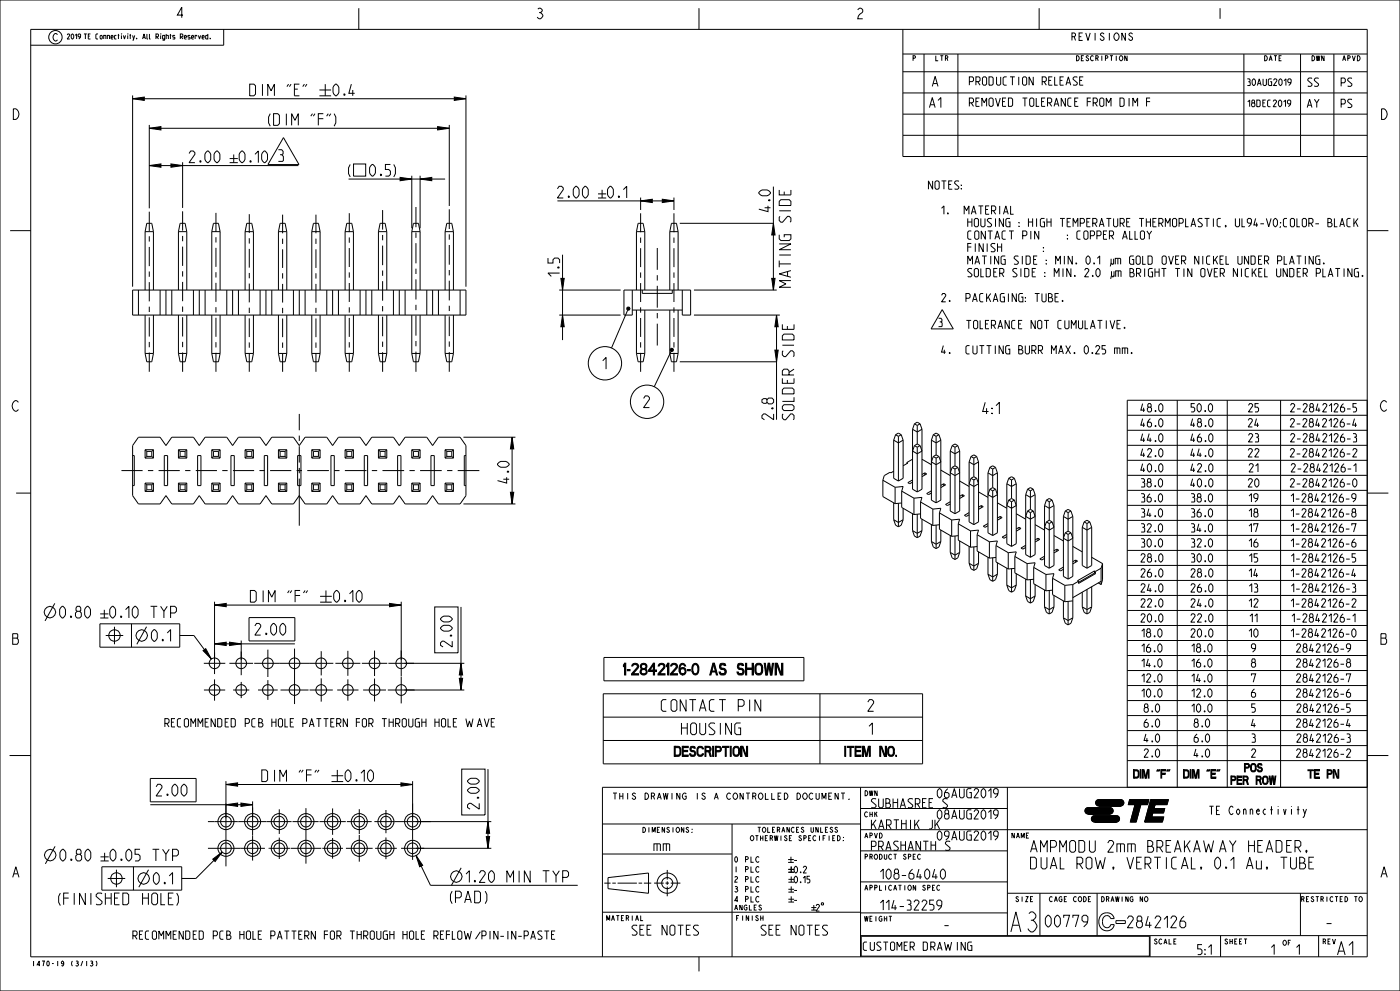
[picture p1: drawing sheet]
<svg xmlns="http://www.w3.org/2000/svg" width="420mm" height="297mm" viewBox="0 0 420 297" stroke-linecap="round" stroke-linejoin="round" font-family="sans-serif">
<g fill="none" stroke="#000" stroke-width=".3">
<path d="M0 0h420v297h-420zM9.2 8.8h401v278h-401zM67.1 8.8v4.8h-57.9M107.6 2.5v6.3M209.7 2.5v6.3M270.9 8.8v38.1h139.3M270.9 16.2h139.3M277.2 16.2v30.7M287.4 16.2v30.7M311.7 2.5v6.3M373.2 16.2v30.7M390.2 16.2v30.7"/>
<path d="M400.2 16.2v30.7M270.9 34.2h139.3M270.9 21.5h139.3M270.9 27.9h139.3M270.9 40.6h139.3M3 69.1h6.2M410.2 69.1h6.3M4.8 147.8h4.4M410.2 147.8h6.3M2.9 226.4h6.3M258.2 236v50.8M302.2 236v44.4"/>
<path d="M329 239.9l.6-.3h6.6a.95 .95 0 0 1 .9 .9 .95 .95 0 0 1-.8 1h-6.7a.95 .95 0 0 1-.8-.5 .95 .95 0 0 1 .2-1.1zM338.9 239.6h5.8l-.4 1.5h-2.1l-1.4 5.3h-1.7l1.4-5.3h-2zM345.2 239.6h5.3l-.4 1.5h-3.6l-3.1 5.3zM345.2 239.6h5.3l-.4 1.5h-3.6l-.3 1.2h3.2l-.3 1.3h-3.3l-.3 1.3h3.6l-.4 1.5h-5.3zM410.2 236h-229.5v50.8M410.2 226.4h6.3M180.7 255.9h38.9M180.8 246.9h77.4M219.6 246.9v39.9M236.4 257.6h1.7M236.4 258.5h1.7M237.3 256.8v1.7"/>
<path d="M237.4 259.7v1.7M258.2 242.3h44M258.2 255h44M258.2 248.7h152M325.8 242.3l.6-.3h6.6a.95 .95 0 0 1 .9 .9 .95 .95 0 0 1-.8 1l-6.7 .1a.95 .95 0 0 1-.8-.6 .95 .95 0 0 1 .2-1.1zM326.4 244l6.7-.1zM327.7 244.7l.7-.2h6.5a.95 .95 0 0 1 1 .8 .95 .95 0 0 1-.9 1l-6.6 .1a.95 .95 0 0 1-.9-.6 .95 .95 0 0 1 .2-1.1zM328.4 246.4l6.6-.1zM329.6 241.5h6.7zM333.1 243.9l-6.7 .1a.95 .95 0 0 1-.9-1 .95 .95 0 0 1 .9-1h6.6a.95 .95 0 0 1 .9 1 .95 .95 0 0 1-.9 1M335 246.4h-6.6a.95 .95 0 0 1-1-1 .95 .95 0 0 1 1-.9h6.5a.95 .95 0 0 1 1 .9 .95 .95 0 0 1-1 1M336.3 241.5h-6.7a.95 .95 0 0 1-.9-.9 .95 .95 0 0 1 .9-1h6.6a.95 .95 0 0 1 .9 1 .95 .95 0 0 1-.9 .9"/>
<path d="M345.8 243.6l-.3 1.3h3.6l-.4 1.5h-5.3zM346.5 241.1l-.3 1.2h3.2l-.3 1.3h-3.3l-2.4 2.8zM388.5 253.9h1.2l.5-.5v-1l-.5-.5h-1.2v3.5M389.2 253.9l1 1.5M391.9 254.8l.2 .3-.3 .1zM392.1 255.1l-.3 .6M180.7 273.4h77.5M181.3 264.7h1.9M182.4 263l12.2-1.4v6.1l-12.2-1.4zM183.7 264.7h1.1M185.3 264.7h5.8M191.6 264.7h1"/>
<path d="M193.2 264.7h2.2M196.2 264.7h2.9M199.6 264.7h1.1M200.2 260.7v2.9M200.2 264.1v1.1M200.2 265.7v2.9M201.2 264.7h2.9M236.5 260.6h1.7M236.5 269.5h1.7M236.5 266.5h1.7M236.5 263.5h1.7M236.5 261.4h1.7"/>
<path d="M236.5 270.3h1.7M236.5 267.4h1.7M236.5 264.4h1.7M237.4 262.7v1.7M237.4 265.7v1.7M237.4 268.6v1.7M243.4 272h1.5M243.4 272.8h1.5M244.1 271.2v1.6M244.8 271.5l.3-.4h.4l.3 .2-1 1.8h1M246.4 270.7l.5-.1 .2 .5-.5 .1zM258.2 273.6h44"/>
<path d="M258.2 264.3h44M302.2 267.7h108M312 267.7v12.7M329.1 267.7v12.7M330.4 274.2l.9-.5 1.1-.1 .8 .2 .7 .7 .4 .8h-1.1l-.5-.7-.7-.2-.9 .4-.3 .9 .1 1.4 .7 .8h1l.6-.8h1.1l-.3 .9-.7 .6-.8 .3h-.9l-.8-.3-.7-.6-.4-1v-1l.2-1.1zM337.6 275.9h-2.8v.9h2.8M390.1 267.7v12.7M209.7 286.8v4.3M258.2 280.4h152M258.4 280.6h86.4v6h-86.4zM291.6 282.3h-.9l-.4 .4v1.8l.4 .3h.9v-1.4h-.6M345 280.4v6.4"/>
<path d="M366.2 280.4v6.4M395.6 280.4v6.4"/>
<circle cx="16.6" cy="11.2" r="2.01"/>
<circle cx="200.2" cy="264.7" r="3"/>
<circle cx="200.2" cy="264.7" r="1.66"/>
</g>
<path d="M329 239.9l.6-.3h6.6a.95 .95 0 0 1 .9 .9 .95 .95 0 0 1-.8 1h-6.7a.95 .95 0 0 1-.8-.5 .95 .95 0 0 1 .2-1.1zM345.2 239.6h5.3l-.4 1.5h-3.6l-3.1 5.3zM325.8 242.3l.6-.3h6.6a.95 .95 0 0 1 .9 .9 .95 .95 0 0 1-.8 1l-6.7 .1a.95 .95 0 0 1-.8-.6 .95 .95 0 0 1 .2-1.1zM327.7 244.7l.7-.2h6.5a.95 .95 0 0 1 1 .8 .95 .95 0 0 1-.9 1l-6.6 .1a.95 .95 0 0 1-.9-.6 .95 .95 0 0 1 .2-1.1zM338.9 239.6h5.8l-.4 1.5h-2.1l-1.4 5.3h-1.7l1.4-5.3h-2zM345.8 243.6l-.3 1.3h3.6l-.4 1.5h-5.3zM346.5 241.1l-.3 1.2h3.2l-.3 1.3h-3.3l-2.4 2.8z" fill="#000"/>
<!-- layer: ANNOTATION -->
<g fill="none" stroke="#000" stroke-width=".3">
<path d="M75.1 177h1.3l.5 .5v2.5l-.5 .5h-1.3zM78.9 177v3.5M86.8 177l-.5 .7M87.5 177l-.5 .7M88.5 178.5h1.5M90 177h-1.5v3.5M91.5 177l-.5 .7M92.3 177l-.5 .7M96 178.7h3.5M97.8 177v3.5M100.9 177l.7 .5 .3 .5v1.5l-.8 1h-.2l-.8-1v-1.5zM103.4 179.9l.3 .1-.1 .3-.2-.2z"/>
<path d="M104.9 178l1-1v3.5M107.1 177.5l.8-.5 .7 1v1.5l-.7 1-.8-.5-.2-.5v-1.5zM16.4 180.8l-2.9 5.3M30 187h23.9v7h-23.9zM30.1 184h2.4M30.1 185.2h2.4M31.3 182.8v2.4M31.7 190.5h5.3M34.3 187.8v5.3M39.4 187v7M44 187.8l-2.9 5.3M45.7 189.2l.7-.5 .8 1v1.5l-.8 1-.7-.5-.3-.5v-1.5z"/>
<path d="M48.8 191.6l.2 .2-.1 .2-.2-.1zM50.2 189.7l1-1v3.5M53.9 190.5h4.3l5.2 7M60.9 195l.8-.6 1.7 3.1zM64.4 181.3l3.5-.5v1zM64.4 193l3.5-.5v1zM64.4 180.3v17.5M64.4 193h24.1M64.4 181.3h56M68.9 192.5l3.5 .5-3.5 .5zM72.4 192v5.8M74.7 185.1h13.8v7h-13.8z"/>
<path d="M80.5 180.5v-3.5l1 2 1-2v3.5M96 180.5h3.5M116.9 180.8l3.5 .5-3.5 .5zM120.4 180.3v17.5M121.4 198.8h17.9M130.4 181.9h7v13.7h-7zM138.3 198.8l.5 3.5h-1zM138.3 181.9v24.9M121.4 206.8h17.9M137.8 203.3h1l-.5 3.5zM45.1 233.3h13.7v7h-13.7zM67.8 235.1l3.5-.5v1z"/>
<path d="M67.8 234.1v11.1M67.8 235.1h56M78.5 230.7h1.3l.5 .5v2.5l-.5 .5h-1.3zM82.4 230.7v3.5M83.9 234.2v-3.5l1 2 1-2v3.5M90.2 230.7l-.5 .8M90.9 230.7l-.5 .8M91.9 232.2h1.5M93.4 230.7h-1.5v3.5M94.9 230.7l-.5 .8M95.7 230.7l-.5 .8M99.4 232.5h3.5"/>
<path d="M99.4 234.2h3.5M101.2 230.7v3.5M103.8 231.2l.7-.5 .8 1v1.5l-.8 1-.7-.5-.3-.5v-1.5zM106.9 233.7l.2 .1-.1 .3-.2-.2zM108.3 231.7l1-1v3.5M110.5 231.2l.8-.5 .7 1v1.5l-.7 1h-.3l-.7-1v-1.5zM120.3 234.6l3.5 .5-3.5 .5zM123.8 234.1v11.1M138.5 230.5h7v13.7h-7zM146.4 230.5v23.7M16.5 253.7l-2.9 5.2M30.2 256.8h2.4"/>
<path d="M30.2 258h2.4M30.6 259.8h23.9v7h-23.9zM31.4 255.6v2.4M40 259.8v7M45.1 241.2h30.7M63.8 257.5l2.9-2.1-2.2 2.8zM66.7 255.4l-7.9 7.9h-4.3M67.8 241.2l3.5-.5v1zM72.3 240.7l3.5 .5-3.5 .5zM75.8 240.2v5M124.8 254.2h22.6M124.8 246.2h22.6"/>
<path d="M145.9 250.7h1l-.5 3.5zM146.4 246.2l.5 3.5h-1zM32.3 263.3h5.3M34.9 260.7v5.2M44.6 260.7l-3 5.2M46.3 262l.7-.5 .8 1v1.5l-.8 1-.7-.5-.3-.5v-1.5zM49.3 264.4l.3 .2-.1 .3-.2-.2zM50.8 262.5l1-1v3.5"/>
<circle cx="14.9" cy="183.5" r="1.72"/>
<circle cx="34.3" cy="190.4" r="1.74"/>
<circle cx="42.5" cy="190.5" r="1.72"/>
<circle cx="15" cy="256.3" r="1.72"/>
<circle cx="34.9" cy="263.2" r="1.74"/>
<circle cx="43.1" cy="263.3" r="1.72"/>
</g>
<g fill="#000">
<path d="M60.9 195l.8-.6 1.7 3.1zM64.4 181.3l3.5-.5v1zM64.4 193l3.5-.5v1zM68.9 192.5l3.5 .5-3.5 .5zM116.9 180.8l3.5 .5-3.5 .5zM138.3 198.8l.5 3.5h-1zM137.8 203.3h1l-.5 3.5zM67.8 235.1l3.5-.5v1zM120.3 234.6l3.5 .5-3.5 .5zM63.8 257.5l2.9-2.1-2.2 2.8zM67.8 241.2l3.5-.5v1zM72.3 240.7l3.5 .5-3.5 .5z"/>
<path d="M146.4 246.2l.5 3.5h-1zM145.9 250.7h1l-.5 3.5z"/>
</g>
<!-- layer: DIM_DRIVEN -->
<g fill="none" stroke="#000" stroke-width=".3">
<path d="M39.8 29.6l3.5-.5v1zM39.8 28.6v57.3M39.8 29.6h100M44.8 38.4l3.5-.5v1zM44.8 37.4v25M44.8 38.4h90M74.9 25.2h1.3l.5 .5v2.5l-.5 .5h-1.3zM78.7 25.2v3.5M80.3 28.7v-3.5l1 2 1-2v3.5M86.6 25.2l-.5 .8M87.3 25.2l-.5 .8M88.3 26.7h1"/>
<path d="M89.8 25.2h-1.5v3.5h1.5M91.3 25.2l-.5 .8M92.1 25.2l-.5 .8M95.8 28.7h3.5M95.8 27h3.5M97.6 25.2v3.5M100.2 25.7l.7-.5 .8 1v1.5l-.8 1h-.2l-.8-1v-1.5zM103.2 28.1l.3 .2-.1 .2-.2-.1zM105.4 25.2l-.7 2.8h1.7M105.8 27v1.7M131.3 37.9l3.5 .5-3.5 .5zM134.8 37.4v24.3"/>
<path d="M136.3 29.1l3.5 .5-3.5 .5zM139.8 28.6v57.3M44.8 49.6l3.5-.5v1zM44.8 49.6h44.7M51.3 49.1l3.5 .5-3.5 .5zM54.8 48.6v13.7M68.9 47.5h2.4M68.9 48.7h2.4M70.1 46.3v2.4M104.6 53.7h28.9M105.1 49.3l-.5 1v1.7l.5 1M106.1 49.1h3.6v3.7h-3.6z"/>
<path d="M120 53.2l3.5 .5-3.5 .5zM123.5 52.7v15.7M126 53.7l3.5-.5v1zM126 52.7v15.7M179.4 58.1h2.5M179.4 59.3h2.5M180.6 56.9v2.4M192.2 59.2v3.7M198.7 59.7l3.5 .5-3.5 .5zM202.2 59.2v3.7M232 55.9v31M167.2 60.2h35"/>
<path d="M168.8 76.3v25.6M192.2 60.2l3.5-.5v1zM203.9 66.9h28.1M232 66.9l.5 3.5h-1zM167.8 94.4h18.4M167.8 86.9h18.4M168.3 83.4h1l-.5 3.5zM168.8 94.4l.5 3.5h-1zM208.2 94.4h25.8M208.2 86.9h24.8M231.5 83.4h1l-.5 3.5zM233 94.4l.5 3.5h-1z"/>
<path d="M233 94.4v31.4M203.9 108.4h29.1M232.5 104.9h1l-.5 3.5zM139 131h15.6M153.6 131l.5 3.5h-1zM153.6 131v20M139 151h15.6M153.1 147.5h1l-.5 3.5zM124.8 256.4l2 2.9-.9 .5zM124.8 256.4l4.3 8.9h44.2M138.4 260.1l-3 5.2"/>
<circle cx="136.9" cy="262.7" r="1.72"/>
</g>
<g fill="#000">
<path d="M39.8 29.6l3.5-.5v1zM44.8 38.4l3.5-.5v1zM131.3 37.9l3.5 .5-3.5 .5zM136.3 29.1l3.5 .5-3.5 .5zM44.8 49.6l3.5-.5v1zM51.3 49.1l3.5 .5-3.5 .5zM120 53.2l3.5 .5-3.5 .5zM126 53.7l3.5-.5v1zM192.2 60.2l3.5-.5v1zM198.7 59.7l3.5 .5-3.5 .5zM232 66.9l.5 3.5h-1zM168.3 83.4h1l-.5 3.5z"/>
<path d="M168.8 94.4l.5 3.5h-1zM231.5 83.4h1l-.5 3.5zM233 94.4l.5 3.5h-1zM232.5 104.9h1l-.5 3.5zM153.6 131l.5 3.5h-1zM153.1 147.5h1l-.5 3.5zM124.8 256.4l2 2.9-.9 .5z"/>
</g>
<!-- layer: DTM_AXIS -->
<g fill="none" stroke="#000" stroke-width=".3">
<path d="M44.8 63.4v5.8M44.8 70.8v1.6M44.8 74v5.8M54.8 63.3v5.8M54.8 70.7v1.6M54.8 73.9v5.8M64.8 63.8v5.7M64.8 71.1v1.6M64.8 74.3v5.7M74.8 64.2v5.6M74.8 71.4v1.6M74.8 74.6v5.6"/>
<path d="M84.8 64.3v5.6M84.8 71.5v1.6M84.8 74.7v5.6M94.8 64.3v5.6M94.8 71.5v1.6M94.8 74.7v5.6M104.8 63.9v5.7M104.8 71.2v1.6M104.8 74.3v5.7M114.8 63v5.8M114.8 70.4v1.6M114.8 73.6v5.9"/>
<path d="M124.8 62v6.1M124.8 69.7v1.6M124.8 72.9v6M134.8 62.7v5.9M134.8 70.2v1.6M134.8 73.4v5.9M192.2 63.9v5.7M192.2 71.2v1.6M192.2 74.4v5.7M197.2 74.3v6.6M202.2 63.9v5.7M202.2 71.2v1.6"/>
<path d="M202.2 74.4v5.7M44.8 81.4v1.6M44.8 84.6v5.7M44.8 91.9v1.6M44.8 95.1v5.8M54.8 81.3v1.6M54.8 84.5v5.8M54.8 91.9v1.6M54.8 95.1v5.7M64.8 81.6v1.6M64.8 84.8v5.7M64.8 92.1v1.6"/>
<path d="M64.8 95.2v5.7M74.8 81.8v1.6M74.8 85v5.6M74.8 92.2v1.6M74.8 95.4v5.6M84.8 81.9v1.6M84.8 85.1v5.6M84.8 92.3v1.6M84.8 95.5v5.6M94.8 81.9v1.6M94.8 85.1v5.6M94.8 92.3v1.6"/>
<path d="M94.8 95.5v5.6M104.8 81.6v1.6M104.8 84.8v5.7M104.8 92.1v1.6M104.8 95.3v5.7M114.8 81.1v1.6M114.8 84.3v5.8M114.8 91.7v1.6M114.8 94.9v5.9M124.8 80.5v1.6M124.8 83.7v6.1M124.8 91.4v1.6"/>
<path d="M124.8 94.5v6.1M134.8 80.9v1.6M134.8 84.1v5.9M134.8 91.6v1.6M134.8 94.8v5.9M192.2 81.7v1.5M192.2 84.8v5.7M192.2 92.1v1.6M192.2 95.3v5.7M197.2 82.5v1.6M197.2 85.7v6.5M197.2 93.8v1.6"/>
<path d="M197.2 97v6.6M202.2 81.7v1.5M202.2 84.8v5.7M202.2 92.1v1.6M202.2 95.3v5.7M44.8 102.5v1.6M44.8 105.7v5.7M54.8 102.4v1.6M54.8 105.6v5.8M64.8 102.5v1.6M64.8 105.7v5.7M74.8 102.6v1.6"/>
<path d="M74.8 105.8v5.6M84.8 102.6v1.6M84.8 105.8v5.6M94.8 102.6v1.6M94.8 105.8v5.6M104.8 102.6v1.6M104.8 105.7v5.7M114.8 102.4v1.6M114.8 105.6v5.8M124.8 102.2v1.6M124.8 105.4v6M134.8 102.3v1.6"/>
<path d="M134.8 105.5v5.9M192.2 102.6v1.6M192.2 105.8v5.6M202.2 102.6v1.6M202.2 105.8v5.6M89.8 124.1v4.9M89.8 130.5v1.6M89.8 133.7v4.9M36.4 141h6.4M44.4 141h1.6M47.6 141h6.3M55.5 141h1.6"/>
<path d="M58.7 141h6.4M66.7 141h1.6M69.9 141h6.3M77.8 141h1.6M81 141h6.4M89 141h1.6M89.8 140.2v1.6M89.8 143.4v14.2M92.2 141h6.5M100.3 141h1.6M103.5 141h6.5M111.6 141h1.5"/>
<path d="M114.7 141h6.5M122.8 141h1.6M126 141h6.5M134.1 141h1.6M137.3 141h6.5M61.1 198.8h6.5M64.4 195.6v6.4M68.8 198.8h7.1M72.4 195.2v7.1M76.3 198.8h23.7M80.4 194.7v8.2M88.4 194.4v16.6"/>
<path d="M96.4 195.2v7.2M100.6 198.8h7.5M104.4 195v7.5M108.6 198.8h7.6M112.4 195v7.6M116.5 198.8h7.7M120.4 194.9v7.7M61.2 206.8h6.3M64.4 203.6v6.4M69.9 206.8h4.9M72.4 204.4v4.8M77.4 206.8h5.9"/>
<path d="M80.4 203.8v6M84.2 206.8h8.4M92.9 206.8h7M96.4 203.3v7M101.2 206.8h6.4M104.4 203.6v6.4M108.9 206.8h6.9M112.4 203.4v6.8M116.3 206.8h8.1M120.4 202.8v8M62.4 254.2h17.1M62.4 246.2h17.6"/>
<path d="M67.8 240.8v18.8M75.8 242v8.5M75.8 250.6v7.3M80.1 246.2h7.4M80.6 254.2h6.4M83.8 242.5v7.4M83.8 251v6.4M87.2 254.2h9.2M87.8 246.2h7.8M91.8 242.2v16.6M95.8 246.2h7.9M96.7 254.2h6.2"/>
<path d="M99.8 242.3v7.9M99.8 251.1v6.2M103.8 254.2h8M104.1 246.2h7.4M107.8 242.5v7.5M107.8 250.2v8M112.3 246.2h16.9M112.5 254.2h6.5M115.8 242.8v6.9M115.8 251v6.5M120.3 254.2h6.9M123.8 240.8v16.9"/>
<circle cx="64.4" cy="198.8" r="1.6"/>
<circle cx="72.4" cy="198.8" r="1.6"/>
<circle cx="80.4" cy="198.8" r="1.6"/>
<circle cx="88.4" cy="198.8" r="1.6"/>
<circle cx="96.4" cy="198.8" r="1.6"/>
<circle cx="104.4" cy="198.8" r="1.6"/>
<circle cx="112.4" cy="198.8" r="1.6"/>
<circle cx="120.4" cy="198.8" r="1.6"/>
<circle cx="64.4" cy="206.8" r="1.6"/>
<circle cx="72.4" cy="206.8" r="1.6"/>
<circle cx="80.4" cy="206.8" r="1.6"/>
<circle cx="88.4" cy="206.8" r="1.6"/>
<circle cx="96.4" cy="206.8" r="1.6"/>
<circle cx="104.4" cy="206.8" r="1.6"/>
<circle cx="112.4" cy="206.8" r="1.6"/>
<circle cx="120.4" cy="206.8" r="1.6"/>
<circle cx="67.8" cy="254.2" r="2.4"/>
<circle cx="67.8" cy="246.2" r="2.4"/>
<circle cx="67.8" cy="254.2" r="1.6"/>
<circle cx="67.8" cy="246.2" r="1.6"/>
<circle cx="75.8" cy="254.2" r="2.4"/>
<circle cx="75.8" cy="246.2" r="2.4"/>
<circle cx="75.8" cy="246.2" r="1.6"/>
<circle cx="75.8" cy="254.2" r="1.6"/>
<circle cx="83.8" cy="254.2" r="2.4"/>
<circle cx="83.8" cy="246.2" r="2.4"/>
<circle cx="83.8" cy="246.2" r="1.6"/>
<circle cx="83.8" cy="254.2" r="1.6"/>
<circle cx="91.8" cy="254.2" r="2.4"/>
<circle cx="91.8" cy="246.2" r="2.4"/>
<circle cx="91.8" cy="246.2" r="1.6"/>
<circle cx="91.8" cy="254.2" r="1.6"/>
<circle cx="99.8" cy="254.2" r="2.4"/>
<circle cx="99.8" cy="246.2" r="2.4"/>
<circle cx="99.8" cy="254.2" r="1.6"/>
<circle cx="99.8" cy="246.2" r="1.6"/>
<circle cx="107.8" cy="254.2" r="2.4"/>
<circle cx="107.8" cy="246.2" r="2.4"/>
<circle cx="107.8" cy="246.2" r="1.6"/>
<circle cx="107.8" cy="254.2" r="1.6"/>
<circle cx="115.8" cy="254.2" r="2.4"/>
<circle cx="115.8" cy="246.2" r="2.4"/>
<circle cx="115.8" cy="246.2" r="1.6"/>
<circle cx="115.8" cy="254.2" r="1.6"/>
<circle cx="123.8" cy="254.2" r="2.4"/>
<circle cx="123.8" cy="246.2" r="2.4"/>
<circle cx="123.8" cy="246.2" r="1.6"/>
<circle cx="123.8" cy="254.2" r="1.6"/>
</g>
<!-- layer: DWG_TABLE -->
<g fill="none" stroke="#000" stroke-width=".3">
<path d="M338.2 120h72v116h-72zM353.2 120v116M368.2 120v116M384.2 120v116M338.2 124.5h72M338.2 129h72M338.2 133.5h72M338.2 138h72M338.2 142.5h72M338.2 147h72M338.2 151.5h72M338.2 156h72"/>
<path d="M338.2 160.5h72M338.2 165h72M338.2 169.5h72M338.2 174h72M338.2 178.5h72M181.2 197h60v7h-60zM338.2 183h72M338.2 187.5h72M338.2 192h72M338.2 196.5h72M181 207.9h95.8v21h-95.8zM181 214.9h95.8"/>
<path d="M246 207.9v21M338.2 201h72M338.2 205.5h72M338.2 210h72M338.2 214.5h72M338.2 219h72M181 221.9h95.8M338.2 223.5h72M338.2 228h72"/>
</g>
<!-- layer: NOTE -->
<g fill="none" stroke="#000" stroke-width=".3">
<path d="M313 75.3v.2zM313 74.2v.2zM188.1 92.3l.3-.3 .4 .1 .2 .4-.2 .4-.4 .1-.3-.3zM188.3 92.9l-4.8 11.4M201.1 104.6l.3-.2 .4 .1 .2 .4-.2 .4h-.4l-.3-.2zM201.3 105.3l-5 10.6M147.4 216.4h.7M148.5 215.4h-1.1v2.5h1.1"/>
<circle cx="181.5" cy="108.9" r="5"/>
<circle cx="194.1" cy="120.4" r="5"/>
</g>
<path d="M188.1 92.3l.3-.3 .4 .1 .2 .4-.2 .4-.4 .1-.3-.3zM201.1 104.6l.3-.2 .4 .1 .2 .4-.2 .4h-.4l-.3-.2z" fill="#000"/>
<!-- layer: SYMBOL -->
<path d="M85 41.2l4.7 8.1h-9.3zM282.7 92.8l3.3 5.8h-6.7z" fill="none" stroke="#000" stroke-width=".3"/>
<!-- layer: _ -->
<g fill="none" stroke="#000" stroke-width=".3">
<path d="M43.5 69.4l.5-2.5h1.5l.5 2.5M43.5 69.4v17.5M43.5 69.4h2.5M46 69.4v17.5M53.5 69.4v17.5M53.5 69.4l.5-2.5h1.5l.5 2.5M53.5 69.4h2.5M56 69.4v17.5M63.5 69.4l.5-2.5h1.5l.5 2.5M63.5 69.4v17.5M63.5 69.4h2.5M66 69.4v17.5"/>
<path d="M73.5 69.4l.5-2.5h1.5l.5 2.5M73.5 69.4v17.5M73.5 69.4h2.5M76 69.4v17.5M83.5 69.4l.5-2.5h1.5l.5 2.5M83.5 69.4v17.5M83.5 69.4h2.5M86 69.4v17.5M93.5 69.4l.5-2.5h1.5l.5 2.5M93.5 69.4v17.5M93.5 69.4h2.5M96 69.4v17.5"/>
<path d="M103.5 69.4l.5-2.5h1.5l.5 2.5M103.5 69.4v17.5M103.5 69.4h2.5M106 69.4v17.5M113.5 69.4h2.5M113.5 69.4l.5-2.5h1.5l.5 2.5M113.5 69.4v17.5M116 69.4v17.5M123.5 69.4h2.5M123.5 69.4l.5-2.5h1.5l.5 2.5M123.5 69.4v17.5M126 69.4v17.5"/>
<path d="M133.5 69.4h2.5M133.5 69.4l.5-2.5h1.5l.5 2.5M133.5 69.4v17.5M136 69.4v17.5M190.9 69.4h2.5M190.9 69.4l.5-2.5h1.5l.5 2.5M190.9 69.4v17.5M193.4 69.4v17.5M200.9 69.4h2.5M200.9 69.4l.5-2.5h1.5l.5 2.5M200.9 69.4v17.5M203.4 69.4v17.5"/>
<path d="M39.8 86.9h100v7.5h-100zM41.5 86.9v7.5M43.5 94.4v11.5M46 94.4v11.5M48 86.9v7.5M49.8 86.9v7.5M51.5 86.9v7.5M53.5 94.4v11.5M56 94.4v11.5M58 86.9v7.5M59.8 86.9v7.5M61.5 86.9v7.5"/>
<path d="M63.5 94.4v11.5M66 94.4v11.5M68 86.9v7.5M69.8 86.9v7.5M71.5 86.9v7.5M73.5 94.4v11.5M76 94.4v11.5M78 86.9v7.5M79.8 86.9v7.5M81.5 86.9v7.5M83.5 94.4v11.5M86 94.4v11.5"/>
<path d="M88 86.9v7.5M89.8 86.9v7.5M91.5 86.9v7.5M93.5 94.4v11.5M96 94.4v11.5M98 86.9v7.5M99.8 86.9v7.5M101.5 86.9v7.5M103.5 94.4v11.5M106 94.4v11.5M108 86.9v7.5M109.8 86.9v7.5"/>
<path d="M111.5 86.9v7.5M113.5 94.4v11.5M116 94.4v11.5M118 86.9v7.5M119.8 86.9v7.5M121.5 86.9v7.5M123.5 94.4v11.5M126 94.4v11.5M128 86.9v7.5M129.8 86.9v7.5M131.5 86.9v7.5M133.5 94.4v11.5"/>
<path d="M136 94.4v11.5M138 86.9v7.5M189.7 86.9v7.5h-2.5v-7.5h20v7.5h-2.5v-7.5M189.7 92.9h15M190.9 92.9v13M192.7 86.9v1h9v-1M193.4 92.9v13M200.9 92.9v13M203.4 92.9v13M43.5 105.9l.5 2.5h1.5l.5-2.5M43.5 105.9h2.5M53.5 105.9l.5 2.5h1.5l.5-2.5"/>
<path d="M53.5 105.9h2.5M63.5 105.9l.5 2.5h1.5l.5-2.5M63.5 105.9h2.5M73.5 105.9l.5 2.5h1.5l.5-2.5M73.5 105.9h2.5M83.5 105.9l.5 2.5h1.5l.5-2.5M83.5 105.9h2.5M93.5 105.9l.5 2.5h1.5l.5-2.5M93.5 105.9h2.5M103.5 105.9l.5 2.5h1.5l.5-2.5M103.5 105.9h2.5M113.5 105.9l.5 2.5h1.5l.5-2.5"/>
<path d="M113.5 105.9h2.5M123.5 105.9l.5 2.5h1.5l.5-2.5M123.5 105.9h2.5M133.5 105.9l.5 2.5h1.5l.5-2.5M133.5 105.9h2.5M190.9 105.9l.5 2.5h1.5l.5-2.5M190.9 105.9h2.5M200.9 105.9l.5 2.5h1.5l.5-2.5M200.9 105.9h2.5M39.8 136.5h.5v9h-.5M41.5 131h6.5l1.8 2.5 1.7-2.5h6.5l1.8 2.5 1.7-2.5h6.5l1.8 2.5 1.7-2.5h6.5l1.8 2.5 1.7-2.5h6.5l1.8 2.5 1.7-2.5h6.5l1.8 2.5 1.7-2.5h6.5l1.8 2.5 1.7-2.5h6.5l1.8 2.5 1.7-2.5h6.5l1.8 2.5 1.7-2.5h6.5l1.8 2.5v15l-1.8 2.5h-6.5l-1.7-2.5-1.8 2.5h-6.5l-1.7-2.5-1.8 2.5h-6.5l-1.7-2.5-1.8 2.5h-6.5l-1.7-2.5-1.8 2.5h-6.5l-1.7-2.5-1.8 2.5h-6.5l-1.7-2.5-1.8 2.5h-6.5l-1.7-2.5-1.8 2.5h-6.5l-1.7-2.5-1.8 2.5h-6.5l-1.7-2.5-1.8 2.5h-6.5l-1.7-2.5v-15zM43.5 134.8v2.5"/>
<path d="M43.5 134.8l.5 .5M43.5 137.3h2.5M43.5 134.8h2.5M44 135.3v1.5M44 136.8l-.5 .5M44 136.8h1.5M44 135.3h1.5M45.5 135.3v1.5M45.5 136.8l.5 .5M46 134.8v2.5M46 134.8l-.5 .5M49.3 136.5h1v9h-1z"/>
<path d="M53.5 134.8v2.5M53.5 134.8l.5 .5M53.5 137.3h2.5M53.5 134.8h2.5M54 135.3v1.5M54 136.8l-.5 .5M54 136.8h1.5M54 135.3h1.5M55.5 135.3v1.5M55.5 136.8l.5 .5M56 134.8v2.5M56 134.8l-.5 .5"/>
<path d="M59.3 136.5h1v9h-1zM63.5 134.8v2.5M63.5 134.8l.5 .5M63.5 137.3h2.5M63.5 134.8h2.5M64 135.3v1.5M64 136.8l-.5 .5M64 136.8h1.5M64 135.3h1.5M65.5 135.3v1.5M65.5 136.8l.5 .5M66 134.8v2.5"/>
<path d="M66 134.8l-.5 .5M69.3 136.5h1v9h-1zM73.5 134.8v2.5M73.5 134.8l.5 .5M73.5 137.3h2.5M73.5 134.8h2.5M74 135.3v1.5M74 136.8l-.5 .5M74 136.8h1.5M74 135.3h1.5M75.5 135.3v1.5M75.5 136.8l.5 .5"/>
<path d="M76 134.8v2.5M76 134.8l-.5 .5M79.3 136.5h1v9h-1zM83.5 134.8v2.5M83.5 134.8l.5 .5M83.5 137.3h2.5M83.5 134.8h2.5M84 136.8l-.5 .5M84 135.3v1.5M84 136.8h1.5M84 135.3h1.5M85.5 135.3v1.5"/>
<path d="M85.5 136.8l.5 .5M86 134.8v2.5M86 134.8l-.5 .5M89.3 136.5h1v9h-1zM93.5 134.8v2.5M93.5 137.3h2.5M93.5 134.8h2.5M93.5 134.8l.5 .5M94 136.8l-.5 .5M94 135.3v1.5M94 136.8h1.5M94 135.3h1.5"/>
<path d="M95.5 135.3v1.5M95.5 136.8l.5 .5M96 134.8v2.5M96 134.8l-.5 .5M99.3 136.5h1v9h-1zM103.5 134.8v2.5M103.5 137.3h2.5M103.5 134.8h2.5M103.5 134.8l.5 .5M104 136.8l-.5 .5M104 136.8h1.5M104 135.3h1.5"/>
<path d="M104 135.3v1.5M105.5 135.3v1.5M105.5 136.8l.5 .5M106 134.8v2.5M106 134.8l-.5 .5M109.3 136.5h1v9h-1zM113.5 134.8v2.5M113.5 137.3h2.5M113.5 134.8h2.5M113.5 134.8l.5 .5M114 136.8h1.5M114 135.3h1.5"/>
<path d="M114 136.8l-.5 .5M114 135.3v1.5M115.5 136.8l.5 .5M115.5 135.3v1.5M116 134.8v2.5M116 134.8l-.5 .5M119.3 136.5h1v9h-1zM123.5 134.8v2.5M123.5 137.3h2.5M123.5 134.8h2.5M123.5 134.8l.5 .5M124 136.8h1.5"/>
<path d="M124 135.3h1.5M124 136.8l-.5 .5M124 135.3v1.5M125.5 136.8l.5 .5M125.5 135.3v1.5M126 134.8v2.5M126 134.8l-.5 .5M129.3 136.5h1v9h-1zM133.5 134.8v2.5M133.5 137.3h2.5M133.5 134.8h2.5M133.5 134.8l.5 .5"/>
<path d="M134 136.8h1.5M134 135.3h1.5M134 136.8l-.5 .5M134 135.3v1.5M135.5 136.8l.5 .5M135.5 135.3v1.5M136 134.8v2.5M136 134.8l-.5 .5M139.8 136.5h-.5v9h.5M268.1 131.9v11.4l1.4 .9M268.7 130.3l-.6 1.6M268.7 130.3l.8-.5 .9 .5"/>
<path d="M268.7 130.3l.8 .5M269.5 130.8v13.4M270.4 130.3l-.9 .5M270.4 130.3l.5 1.6M270.9 131.9l-1.4 .8-1.4-.8M270.9 131.9v11.4l-1.4 .9M272.1 138.6l.2 .2-1.4 .8M272.1 138.6v.3M273.8 137.6l-1.7 1M273.8 128.7v17.9l1.4 .8M274.3 127l-.5 1.7M274.3 127l.9 .5"/>
<path d="M274.3 133.5l.9 .5M275.2 127.5v5.6M275.2 133.1l-.9 .4M275.2 134v13.4M275.2 133.1l.8 .4M276 127l-.8-.5-.9 .5M276 127l-.8 .5M276 127l.6 1.7M276 133.5l.6 1.7-1.4 .8-1.4-.8 .5-1.7M276 133.5l-.8 .5M276.6 128.7l-1.4 .8-1.4-.8M276.6 128.7v17.9l-1.4 .8"/>
<path d="M276.6 137.6l2.8 1.7M279.4 131.9l1.4 .8 1.4-.8M279.4 131.9v18l1.4 .8M280 130.3l.8-.5 .9 .5M280 130.3l-.6 1.6M280 130.3l.8 .5M280 136.8l-.6 1.6 1.4 .9 1.4-.9-.5-1.6M280 136.8l.8 .5M280.8 130.8v5.5M280.8 136.3l-.8 .5M280.8 136.3l.9 .5M280.8 137.3v13.4"/>
<path d="M281.7 130.3l-.9 .5M281.7 130.3l.5 1.6M281.7 136.8l-.9 .5M282.2 131.9v18l-1.4 .8M285.1 135.2v17.9l1.4 .9M285.6 133.5l.9-.4 .8 .4M285.6 133.5l-.5 1.7M285.6 133.5l.9 .5M286.5 134v5.6M286.5 139.6l-.9 .5M286.5 139.6l.8 .5M287.3 133.5l-.8 .5"/>
<path d="M287.3 133.5l.6 1.7M287.9 135.2l-1.4 .8-1.4-.8M287.9 135.2v17.9l-1.4 .9M290.7 138.4v18l1.4 .8M291.3 136.8l-.6 1.6M291.3 136.8l.8 .5M292.1 137.3v5.6M293 136.8l-.9-.5-.8 .5M293 136.8l-.9 .5M293 136.8l.6 1.6M293.6 138.4l-1.5 .9-1.4-.9M293.6 138.4v18l-1.5 .8"/>
<path d="M43.5 144.8v2.5M43.5 144.8l.5 .5M43.5 147.3h2.5M43.5 144.8h2.5M44 145.3v1.5M44 146.8l-.5 .5M44 146.8h1.5M44 145.3h1.5M45.5 145.3v1.5M45.5 146.8l.5 .5M46 144.8v2.5M46 144.8l-.5 .5"/>
<path d="M53.5 144.8v2.5M53.5 144.8l.5 .5M53.5 147.3h2.5M53.5 144.8h2.5M54 145.3v1.5M54 146.8l-.5 .5M54 146.8h1.5M54 145.3h1.5M55.5 145.3v1.5M55.5 146.8l.5 .5M56 144.8v2.5M56 144.8l-.5 .5"/>
<path d="M63.5 144.8v2.5M63.5 144.8l.5 .5M63.5 147.3h2.5M63.5 144.8h2.5M64 145.3v1.5M64 146.8l-.5 .5M64 146.8h1.5M64 145.3h1.5M65.5 145.3v1.5M65.5 146.8l.5 .5M66 144.8v2.5M66 144.8l-.5 .5"/>
<path d="M73.5 144.8v2.5M73.5 144.8l.5 .5M73.5 147.3h2.5M73.5 144.8h2.5M74 145.3v1.5M74 146.8l-.5 .5M74 146.8h1.5M74 145.3h1.5M75.5 145.3v1.5M75.5 146.8l.5 .5M76 144.8v2.5M76 144.8l-.5 .5"/>
<path d="M83.5 144.8v2.5M83.5 144.8l.5 .5M83.5 147.3h2.5M83.5 144.8h2.5M84 145.3v1.5M84 146.8h1.5M84 145.3h1.5M84 146.8l-.5 .5M85.5 146.8l.5 .5M85.5 145.3v1.5M86 144.8v2.5M86 144.8l-.5 .5"/>
<path d="M93.5 144.8v2.5M93.5 147.3h2.5M93.5 144.8h2.5M93.5 144.8l.5 .5M94 146.8h1.5M94 145.3h1.5M94 145.3v1.5M94 146.8l-.5 .5M95.5 146.8l.5 .5M95.5 145.3v1.5M96 144.8v2.5M96 144.8l-.5 .5"/>
<path d="M103.5 144.8v2.5M103.5 147.3h2.5M103.5 144.8h2.5M103.5 144.8l.5 .5M104 146.8h1.5M104 145.3h1.5M104 145.3v1.5M104 146.8l-.5 .5M105.5 146.8l.5 .5M105.5 145.3v1.5M106 144.8v2.5M106 144.8l-.5 .5"/>
<path d="M113.5 144.8v2.5M113.5 147.3h2.5M113.5 144.8h2.5M113.5 144.8l.5 .5M114 146.8h1.5M114 145.3h1.5M114 145.3v1.5M114 146.8l-.5 .5M115.5 146.8l.5 .5M115.5 145.3v1.5M116 144.8v2.5M116 144.8l-.5 .5"/>
<path d="M123.5 144.8v2.5M123.5 147.3h2.5M123.5 144.8h2.5M123.5 144.8l.5 .5M124 146.8h1.5M124 145.3h1.5M124 146.8l-.5 .5M124 145.3v1.5M125.5 146.8l.5 .5M125.5 145.3v1.5M126 144.8v2.5M126 144.8l-.5 .5"/>
<path d="M133.5 144.8v2.5M133.5 147.3h2.5M133.5 144.8h2.5M133.5 144.8l.5 .5M134 146.8h1.5M134 145.3h1.5M134 146.8l-.5 .5M134 145.3v1.5M135.5 146.8l.5 .5M135.5 145.3v1.5M136 144.8v2.5M136 144.8l-.5 .5"/>
<path d="M264.9 143.9v4.9l3.6 2.1M264.9 143.9l3.6 2.1M268.1 141.2l-.8 .5-.3-.1-1.7 .9-.4 1.4M268.1 150.7v5.1M268.1 155.8l.6 1.6 .8 .5M268.5 146v4.9M268.5 146l2.4-.2-.4 1.4M269.5 150.8v7.1M270.5 147.2v4.9l3.7 2.1M270.5 147.2l3.7 2.1M270.5 150.7l-2 .2M270.9 152.3v3.5"/>
<path d="M270.9 155.8l-.5 1.6-.9 .5M270.9 155.8l-1.4 .8-1.4-.8M273.8 154v5M273.8 143.8l-1.5 .9 .6 .3 .9-.5M273.8 159l.5 1.7 .9 .4M274.2 149.3v4.9M274.2 149.3l2.4-.2-.4 1.4M275.2 154.1v7M276.2 150.5v4.9l3.6 2.1M276.2 150.5l3.6 2.1M276.2 154l-2 .2M276.6 155.6v3.4"/>
<path d="M276.6 159l-.6 1.7-.8 .4M276.6 159l-1.4 .8-1.4-.8M277.4 141.7l-.8 .5M277.4 141.7l.6 .3-1.4 .9M277.4 141.7v.7M279.4 157.2v5.1M279.4 147.1l-1.4 .8 .6 .3 .8-.4M279.8 152.6v4.9M279.8 152.6l2.4-.3-.4 1.4M280.8 157.4v7M281.8 153.7v4.9l3.7 2.1M281.8 153.7l3.7 2.1"/>
<path d="M281.8 157.3l-2 .2M282.2 158.9v3.4M282.2 140.9l2.9 1.6M283.1 145l-.9 .5M283.1 145v.6M283.1 145l.6 .3-1.5 .8M285.1 150.4l-1.4 .8 .5 .3 .9-.5M285.5 155.8v4.9M285.5 155.8l2.4-.2-.4 1.4M285.6 140.1l-.5 1.6 1.4 .8 1.4-.8-.6-1.6M285.6 140.1l.9 .5M286.5 140.6v13.4"/>
<path d="M287.3 140.1l-.8 .5M287.5 157v4.9l3.7 2.1M287.5 157l3.7 2.1M287.9 144.2l2.8 1.6M288.8 148.2l-.9 .5M288.8 148.2v.7M288.8 148.2l.5 .4-1.4 .8M290.7 153.6l-1.4 .9 .6 .3 .8-.5M291.2 159.1v4.9M291.2 159.1l2.4-.2-.5 1.3M291.3 143.3l.8 .5M292.1 142.9l-.8 .4"/>
<path d="M292.1 142.9l.9 .4M292.1 143.8v13.4M293 143.3l-.9 .5M293 143.3l.6 1.7-1.5 .8-1.4-.8 .6-1.7M293.6 147.4l2.8 1.7M294.4 151.5l-.8 .5M294.4 151.5l.6 .3-1.4 .9M294.4 151.5v.7M296.4 141.7l1.4 .8 1.4-.8M296.4 141.7v18l1.4 .8M296.4 156.9l-1.4 .8 .5 .3 .9-.4M297 140.1l-.6 1.6"/>
<path d="M297 140.1l.8 .5M297 146.6l.8 .5M297.8 140.6v5.5M297.8 146.1l-.8 .5M297.8 147.1v13.4M297.8 146.1l.9 .5M298.7 140.1l-.9-.5-.8 .5M298.7 140.1l-.9 .5M298.7 140.1l.5 1.6M298.7 146.6l-.9 .5M298.7 146.6l.5 1.6-1.4 .9-1.4-.9 .6-1.6M299.2 141.7v18l-1.4 .8"/>
<path d="M299.2 150.7l2.8 1.6M300.1 154.8l-.9 .5M300.1 154.8l.5 .3-1.4 .8M300.1 154.8v.6M302 145l1.5 .8 1.4-.8M302 145v17.9l1.5 .9M302.6 143.3l.9-.4 .8 .4M302.6 143.3l-.6 1.7M302.6 143.3l.9 .5M302.6 149.9l-.6 1.6 1.5 .8 1.4-.8-.6-1.6M302.6 149.9l.9 .5M303.5 143.8v5.6"/>
<path d="M303.5 149.4l-.9 .5M303.5 150.4v13.4M303.5 149.4l.8 .5M304.3 143.3l-.8 .5M304.3 143.3l.6 1.7M304.3 149.9l-.8 .5M304.9 145v17.9l-1.4 .9M304.9 154l2.8 1.6M305.7 158l.6 .4-1.4 .8M305.7 158l-.8 .5M305.7 158v.7M307.7 148.2v18l1.4 .8"/>
<path d="M308.3 146.6l.8-.5 .9 .5M308.3 146.6l-.6 1.6M308.3 146.6l.8 .5M308.3 153.1l-.6 1.7 1.4 .8 1.4-.8-.5-1.7M308.3 153.1l.8 .5M309.1 147.1v5.6M309.1 152.7l-.8 .4M309.1 152.7l.9 .4M309.1 153.6v13.4M310 146.6l-.9 .5M310 146.6l.5 1.6M310 153.1l-.9 .5"/>
<path d="M310.5 148.2l-1.4 .9-1.4-.9M310.5 148.2v18l-1.4 .8M310.5 157.2l2.9 1.7M313.4 151.5v18l1.4 .8M313.9 149.9l-.5 1.6M313.9 149.9l.9 .5M313.9 156.4l.9 .5M314.8 150.4v5.5M314.8 155.9l-.9 .5M314.8 155.9l.8 .5M314.8 156.9v13.4M315.6 149.9l-.8-.5-.9 .5"/>
<path d="M315.6 149.9l-.8 .5M315.6 149.9l.6 1.6M315.6 156.4l-.8 .5M315.6 156.4l.6 1.6-1.4 .9-1.4-.9 .5-1.6M316.2 151.5l-1.4 .8-1.4-.8M316.2 151.5v18l-1.4 .8M319 154.8v17.9l1.4 .9M319 154.8l1.4 .8 1.4-.8M319.6 153.1l.8-.4 .9 .4M319.6 153.1l.8 .5M319.6 153.1l-.6 1.7M319.6 159.7l-.6 1.6 1.4 .8 1.4-.8-.5-1.6"/>
<path d="M319.6 159.7l.8 .5M320.4 153.6v5.6M320.4 159.2l.9 .5M320.4 159.2l-.8 .5M321.3 153.1l-.9 .5M321.3 153.1l.5 1.7M321.3 159.7l-.9 .5M321.8 154.8v17.9l-1.4 .9M324.7 158v11.5l1.4 .8M325.2 156.4l.9-.5 .8 .5M325.2 156.4l.9 .5M325.2 156.4l-.5 1.6"/>
<path d="M326.1 156.9v13.4M326.9 156.4l-.8 .5M326.9 156.4l.6 1.6M327.5 158l-1.4 .9-1.4-.9M327.5 158v11.5l-1.4 .8M279.4 162.3l.6 1.6 .8 .5M279.4 162.3l1.4 .8 1.4-.8M282.2 162.3l-.5 1.6-.9 .5M285.1 165.6l.5 1.6 .9 .5M285.1 160.5v5.1M286.5 160.6v7.1M287.5 160.5l-2 .2"/>
<path d="M287.9 165.6l-1.4 .8-1.4-.8M287.9 162.1v3.5M287.9 165.6l-.6 1.6-.8 .5M290.7 168.8l.6 1.7 .8 .4M290.7 163.8v5M292.1 163.9v7M293.1 160.2v4.9l3.7 2.2M293.1 163.8l-1.9 .2M293.1 160.2l3.7 2.2M293.6 168.8l-1.5 .8-1.4-.8M293.6 165.4v3.4M293.6 168.8l-.6 1.7-.9 .4"/>
<path d="M296.4 172.1l.6 1.6 .8 .5M296.4 167v5.1M296.8 162.4l2.4-.3-.4 1.4M296.8 162.4v4.9M297.8 167.2v7M298.8 167.1l-2 .2M298.8 163.5v4.9l3.7 2.1M298.8 163.5l3.7 2.1M299.2 172.1l-1.4 .8-1.4-.8M299.2 168.7v3.4M299.2 172.1l-.5 1.6-.9 .5M302 175.4l.6 1.6 .9 .5"/>
<path d="M302 175.4l1.5 .8 1.4-.8M302 160.2l-1.4 .8 .6 .3 .8-.5M302 170.3v5.1M302.5 165.6l2.4-.2-.4 1.4M302.5 165.6v4.9M303.5 170.4v7.1M304.5 170.3l-2 .2M304.5 166.8v4.9l3.6 2.1M304.5 166.8l3.6 2.1M304.9 171.9v3.5M304.9 175.4l-.6 1.6-.8 .5M307.7 178.6l.6 1.7 .8 .4"/>
<path d="M307.7 163.4l-1.4 .8 .6 .4 .8-.5M307.7 173.6v5M308.1 168.9l2.4-.2-.4 1.3M308.1 168.9v4.9M309.1 173.7v7M310.1 173.6l-2 .2M310.1 170v4.9l3.7 2.2M310.1 170l3.7 2.2M310.5 178.6l-1.4 .8-1.4-.8M310.5 175.2v3.4M310.5 178.6l-.5 1.7-.9 .4M311.4 161.3l.5 .3-1.4 .9"/>
<path d="M311.4 161.3l-.9 .5M311.4 161.3v.7M313.4 166.7l-1.5 .8 .6 .3 .9-.4M313.4 176.8v5.1M313.8 172.2l2.4-.3-.4 1.4M313.8 172.2v4.9M314.8 177v7M315.8 176.9l-2 .2M315.8 173.3v4.9l3.6 2.1M315.8 173.3l3.6 2.1M316.2 160.5l2.8 1.6M316.2 178.5v3.4"/>
<path d="M317 164.6l.6 .3-1.4 .8M317 164.6l-.8 .5M317 164.6v.6M319 170l-1.4 .8 .6 .3 .8-.5M319.4 175.4v4.9M320.4 160.2v13.4M321.8 163.8l2.9 1.6M321.8 175.2l-2.4 .2M321.8 175.2v10M322.7 167.8l.6 .4-1.5 .8M322.7 167.8l-.9 .5M322.7 167.8v.7"/>
<path d="M323.5 174.2l-1.7 1M324.7 177.5v4.4M326.1 176.7v7.3M327.5 167l3.3 1.9M327.5 175.8v6.1M328.4 171.1l-5.1 2.9 .2 .2M328.4 171.8l.2 .1M328.4 171.1l.2 .2M328.4 171.8l-4.9 2.7M328.4 171.1v.7M328.6 171.9l-5.1 3v-.7M328.6 171.3v.6"/>
<path d="M329.5 174.7l.8 .5M330.3 170.3l-1.7 1M330.3 170.3v4.9M330.3 174.2l-8.5 4.9M330.8 168.9v4.9l-.5 1.4M330.8 168.9l-.5 1.4M313.4 181.9l.5 1.6 .9 .5M316.2 181.9l-1.4 .8-1.4-.8M316.2 181.9l-.6 1.6-.8 .5M319 185.2l.6 1.6 .8 .5M319 185.2l1.4 .8 1.4-.8M319 180.1v5.1"/>
<path d="M320.4 180.2v7.1M321.8 185.2l-.5 1.6-.9 .5M321.8 180.1l-2.4 .2M324.7 181.9l.5 1.6 .9 .5M324.7 181.9l1.4 .8 1.4-.8M327.5 181.9l-.6 1.6-.8 .5"/>
</g>
<text font-size="7.8" x="302.4" y="279.3">A3</text>
<text font-size="5.2" x="401.3" y="286.2">A1</text>
<g font-size="4.6">
<text x="80.6" y="37.6">(DIM &quot;F&quot;)</text>
<text x="56.7" y="48.7">2.00</text>
<text x="71.7" y="48.7">0.10</text>
<text x="83.5" y="48.4">3</text>
<text x="110.9" y="52.8">0.5)</text>
<text x="167.2" y="59.3">2.00</text>
<text x="182.3" y="59.3">0.1</text>
<text x="231.1" y="64.1" transform="rotate(-90 231.1 64.1)">4.0</text>
<text x="167.9" y="82.8" transform="rotate(-90 167.9 82.8)">1.5</text>
<text x="237.3" y="86.1" transform="rotate(-90 237.3 86.1)">MATING SIDE</text>
<text x="180.2" y="110.6">1</text>
<text x="192.4" y="122.2">2</text>
<text x="232.1" y="125.8" transform="rotate(-90 232.1 125.8)">2.8</text>
<text x="238.2" y="125.8" transform="rotate(-90 238.2 125.8)">SOLDER SIDE</text>
<text x="293.7" y="124.1">4:1</text>
<text x="152.8" y="144.8" transform="rotate(-90 152.8 144.8)">4.0</text>
<text x="17.9" y="185.2">0.80</text>
<text x="32.9" y="185.2">0.10 TYP</text>
<text x="76.5" y="190.3">2.00</text>
<text x="135.7" y="193.9" transform="rotate(-90 135.7 193.9)">2.00</text>
<text x="185.5" y="202.3">1-</text>
<text x="188.3" y="202.3">2842126-0 AS SHOWN</text>
<text x="198.5" y="213.2">CONTACT PIN</text>
<text x="260" y="213.2">2</text>
<text x="203.9" y="220.2">HOUSING</text>
<text x="260" y="220.2">1</text>
<text x="46.8" y="238.6">2.00</text>
<text x="143.8" y="242.5" transform="rotate(-90 143.8 242.5)">2.00</text>
<text x="308.5" y="255.4">AMPMODU 2mm BREAKAWAY HEADER,</text>
<text x="18" y="258">0.80</text>
<text x="33" y="258">0.05 TYP</text>
<text x="308.5" y="260.4">DUAL ROW, VERTICAL, 0.1 Au, TUBE</text>
<text x="139.8" y="264.5">1.20 MIN TYP</text>
<text x="17.6" y="271.2">(FINISHED HOLE)</text>
<text x="135.1" y="270.6">(PAD)</text>
<text x="313.6" y="277.8">00779</text>
<text x="338.2" y="278">2842126</text>
<text x="398" y="278">-</text>
</g>
<g font-size="4.1">
<text x="52.5" y="5.3">4</text>
<text x="160.4" y="5.6">3</text>
<text x="256.6" y="5.6">2</text>
<text x="364.5" y="5.6">1</text>
<text x="3.2" y="35.8">D</text>
<text x="413.7" y="35.8">D</text>
<text x="3.2" y="123.2">C</text>
<text x="413.7" y="123.2">C</text>
<text x="3.2" y="193.1">B</text>
<text x="413.7" y="193.1">B</text>
<text x="3.2" y="262.9">A</text>
<text x="413.7" y="262.9">A</text>
</g>
<g font-size="3.9">
<text x="279.7" y="25.9">A</text>
<text x="278.8" y="32.2">A1</text>
<text x="200.6" y="226.7">DESCRIPTION</text>
<text x="252" y="226.7">ITEM NO.</text>
<text x="196.2" y="255">mm</text>
<text x="264.1" y="263.5">108-64040</text>
<text x="264.1" y="272.8">114-32259</text>
<text x="189" y="280.3">SEE NOTES</text>
<text x="227.8" y="280.3">SEE NOTES</text>
<text x="283.3" y="278.5">-</text>
<text x="358.7" y="286.1">5:1</text>
<text x="381.4" y="286.1">1</text>
<text x="388.4" y="286.1">1</text>
</g>
<g font-size="3.6">
<text x="281.2" y="239.1">06AUG2019</text>
<text x="261.4" y="242.1">SUBHASREE S</text>
<text x="281.2" y="245.5">08AUG2019</text>
<text x="261.4" y="248.4">KARTHIK JK</text>
<text x="281.2" y="251.8">09AUG2019</text>
<text x="261.4" y="254.9">PRASHANTH S</text>
</g>
<g font-size="3.3">
<text x="290.8" y="25.5">PRODUCTION RELEASE</text>
<text x="392.3" y="25.9">SS</text>
<text x="402.3" y="25.9">PS</text>
<text x="290.8" y="31.9">REMOVED TOLERANCE FROM DIM F</text>
<text x="392.2" y="32.2">AY</text>
<text x="402.3" y="32.2">PS</text>
<text x="278.1" y="56.7">NOTES:</text>
<text x="282" y="64.2">1.</text>
<text x="289.8" y="64.2">MATERIAL</text>
<text x="289.8" y="68">HOUSING : HIGH TEMPERATURE THERMOPLASTIC, UL94-V0;COLOR- BLACK</text>
<text x="289.8" y="71.7">CONTACT PIN</text>
<text x="319" y="71.7">: COPPER ALLOY</text>
<text x="289.8" y="75.5">FINISH</text>
<text x="289.8" y="79.2">MATING SIDE : MIN. 0.1 µm GOLD OVER NICKEL UNDER PLATING.</text>
<text x="289.8" y="83">SOLDER SIDE : MIN. 2.0 µm BRIGHT TIN OVER NICKEL UNDER PLATING.</text>
<text x="282" y="90.5">2.</text>
<text x="289.8" y="90.5">PACKAGING: TUBE.</text>
<text x="281.6" y="97.9">3</text>
<text x="289.9" y="98.5">TOLERANCE NOT CUMULATIVE.</text>
<text x="282" y="106.1">4.</text>
<text x="289.8" y="106.1">CUTTING BURR MAX. 0.25 mm.</text>
<text x="341.8" y="123.5">48.0</text>
<text x="356.8" y="123.5">50.0</text>
<text x="374.2" y="123.5">25</text>
<text x="386.4" y="123.5">2-2842126-5</text>
<text x="341.8" y="128">46.0</text>
<text x="356.8" y="128">48.0</text>
<text x="374.2" y="128">24</text>
<text x="386.4" y="128">2-2842126-4</text>
<text x="341.8" y="132.5">44.0</text>
<text x="341.8" y="137">42.0</text>
<text x="356.8" y="132.5">46.0</text>
<text x="356.8" y="137">44.0</text>
<text x="374.2" y="132.5">23</text>
<text x="374.2" y="137">22</text>
<text x="386.4" y="132.5">2-2842126-3</text>
<text x="386.4" y="137">2-2842126-2</text>
<text x="341.8" y="141.5">40.0</text>
<text x="356.8" y="141.5">42.0</text>
<text x="374.2" y="141.5">21</text>
<text x="386.4" y="141.5">2-2842126-1</text>
<text x="341.8" y="146">38.0</text>
<text x="356.8" y="146">40.0</text>
<text x="374.2" y="146">20</text>
<text x="386.4" y="146">2-2842126-0</text>
<text x="341.8" y="150.5">36.0</text>
<text x="341.8" y="155">34.0</text>
<text x="356.8" y="150.5">38.0</text>
<text x="356.8" y="155">36.0</text>
<text x="374.2" y="150.5">19</text>
<text x="374.2" y="155">18</text>
<text x="386.4" y="150.5">1-2842126-9</text>
<text x="386.4" y="155">1-2842126-8</text>
<text x="341.8" y="159.5">32.0</text>
<text x="356.8" y="159.5">34.0</text>
<text x="374.2" y="159.5">17</text>
<text x="386.4" y="159.5">1-2842126-7</text>
<text x="341.8" y="164">30.0</text>
<text x="356.8" y="164">32.0</text>
<text x="374.2" y="164">16</text>
<text x="386.4" y="164">1-2842126-6</text>
<text x="341.8" y="168.5">28.0</text>
<text x="341.8" y="173">26.0</text>
<text x="356.8" y="168.5">30.0</text>
<text x="356.8" y="173">28.0</text>
<text x="374.2" y="168.5">15</text>
<text x="374.2" y="173">14</text>
<text x="386.4" y="168.5">1-2842126-5</text>
<text x="386.4" y="173">1-2842126-4</text>
<text x="341.8" y="177.5">24.0</text>
<text x="356.8" y="177.5">26.0</text>
<text x="374.2" y="177.5">13</text>
<text x="386.4" y="177.5">1-2842126-3</text>
<text x="341.8" y="182">22.0</text>
<text x="356.8" y="182">24.0</text>
<text x="374.2" y="182">12</text>
<text x="386.4" y="182">1-2842126-2</text>
<text x="341.8" y="186.5">20.0</text>
<text x="341.8" y="191">18.0</text>
<text x="356.8" y="186.5">22.0</text>
<text x="356.8" y="191">20.0</text>
<text x="374.2" y="186.5">11</text>
<text x="374.2" y="191">10</text>
<text x="386.4" y="186.5">1-2842126-1</text>
<text x="386.4" y="191">1-2842126-0</text>
<text x="341.8" y="195.5">16.0</text>
<text x="356.8" y="195.5">18.0</text>
<text x="375.2" y="195.5">9</text>
<text x="388.4" y="195.5">2842126-9</text>
<text x="341.8" y="200">14.0</text>
<text x="356.8" y="200">16.0</text>
<text x="375.2" y="200">8</text>
<text x="388.4" y="200">2842126-8</text>
<text x="341.8" y="204.5">12.0</text>
<text x="341.8" y="209">10.0</text>
<text x="356.8" y="204.5">14.0</text>
<text x="356.8" y="209">12.0</text>
<text x="375.2" y="204.5">7</text>
<text x="375.2" y="209">6</text>
<text x="388.4" y="204.5">2842126-7</text>
<text x="388.4" y="209">2842126-6</text>
<text x="342.7" y="213.5">8.0</text>
<text x="356.8" y="213.5">10.0</text>
<text x="375.2" y="213.5">5</text>
<text x="388.4" y="213.5">2842126-5</text>
<text x="49" y="217.9">RECOMMENDED PCB HOLE PATTERN FOR THROUGH HOLE WAVE</text>
<text x="342.7" y="218">6.0</text>
<text x="357.7" y="218">8.0</text>
<text x="375.2" y="218">4</text>
<text x="388.4" y="218">2842126-4</text>
<text x="342.7" y="222.5">4.0</text>
<text x="342.7" y="227">2.0</text>
<text x="357.7" y="222.5">6.0</text>
<text x="357.7" y="227">4.0</text>
<text x="375.2" y="222.5">3</text>
<text x="375.2" y="227">2</text>
<text x="388.4" y="222.5">2842126-3</text>
<text x="388.4" y="227">2842126-2</text>
<text x="338.8" y="233.2">DIM &quot;F&quot;</text>
<text x="353.8" y="233.2">DIM &quot;E&quot;</text>
<text x="373.2" y="231.3">POS</text>
<text x="392.3" y="233.2">TE PN</text>
<text x="369.3" y="235.1">PER ROW</text>
<text x="362.4" y="244.1">TE Connectivity</text>
<text x="39.4" y="281.5">RECOMMENDED PCB HOLE PATTERN FOR THROUGH HOLE REFLOW/PIN-IN-PASTE</text>
<text x="259" y="284.8">CUSTOMER DRAWING</text>
</g>
<g font-size="2.9">
<text x="15.6" y="12.3">C</text>
<text x="321.1" y="12.1">REVISIONS</text>
</g>
<g font-size="2.6">
<text x="374.2" y="25.6">30AUG2019</text>
<text x="374.3" y="32">18DEC2019</text>
<text x="238.2" y="258.6">-</text>
<text x="238.2" y="261.6">0.2</text>
<text x="238.2" y="264.6">0.15</text>
<text x="238.2" y="267.6">-</text>
<text x="238.2" y="270.6">-</text>
</g>
<g font-size="2.5">
<text x="184.4" y="239.6">THIS</text>
<text x="193.7" y="239.6">DRAWING</text>
<text x="208.5" y="239.6">IS</text>
<text x="214.1" y="239.6">A</text>
<text x="217.8" y="239.6">CONTROLLED</text>
<text x="238.2" y="239.6">DOCUMENT.</text>
</g>
<g font-size="2.2">
<text x="220" y="258.4">0</text>
<text x="220" y="261.4">1</text>
<text x="223.2" y="258.4">PLC</text>
<text x="223.2" y="261.4">PLC</text>
<text x="220" y="264.4">2</text>
<text x="220" y="267.4">3</text>
<text x="223.2" y="264.4">PLC</text>
<text x="223.2" y="267.4">PLC</text>
<text x="220" y="270.3">4</text>
<text x="223.2" y="270.3">PLC</text>
</g>
<g font-size="2">
<text x="19.9" y="11.7">2019TE Connectivity. All Rights Reserved.</text>
<text x="273.6" y="18.2">P</text>
<text x="280.4" y="18.2">LTR</text>
<text x="322.6" y="18.2">DESCRIPTION</text>
<text x="379" y="18.2">DATE</text>
<text x="393.2" y="18.2">DWN</text>
<text x="402.5" y="18.2">APVD</text>
<text x="259.2" y="238.5">DWN</text>
<text x="259.2" y="244.8">CHK</text>
<text x="192.5" y="249.5">DIMENSIONS:</text>
<text x="224.9" y="252">OTHERWISE</text>
<text x="227.1" y="249.5">TOLERANCES</text>
<text x="239" y="252">SPECIFIED:</text>
<text x="242.5" y="249.5">UNLESS</text>
<text x="259.2" y="251.2">APVD</text>
<text x="303.2" y="251.2">NAME</text>
<text x="259.2" y="257.5">PRODUCT</text>
<text x="270.4" y="257.5">SPEC</text>
<text x="259.2" y="266.8">APPLICATION</text>
<text x="276.1" y="266.8">SPEC</text>
<text x="181.7" y="275.9">MATERIAL</text>
<text x="220.1" y="272.8">ANGLES</text>
<text x="220.6" y="275.9">FINISH</text>
<text x="304.5" y="270.2">SIZE</text>
<text x="314.6" y="270.2">CAGE</text>
<text x="321.6" y="270.2">CODE</text>
<text x="330.1" y="270.2">DRAWING</text>
<text x="341.4" y="270.2">NO</text>
<text x="390.1" y="270.2">RESTRICTED</text>
<text x="405.6" y="270.2">TO</text>
<text x="259.2" y="276.1">WEIGHT</text>
<text x="346" y="282.9">SCALE</text>
<text x="367.2" y="282.9">SHEET</text>
<text x="384.7" y="283.3">OF</text>
<text x="396.6" y="282.9">REV</text>
<text x="9.3" y="289.5">1470-19</text>
<text x="20.6" y="289.5">(3/13)</text>
</g>
</svg>
